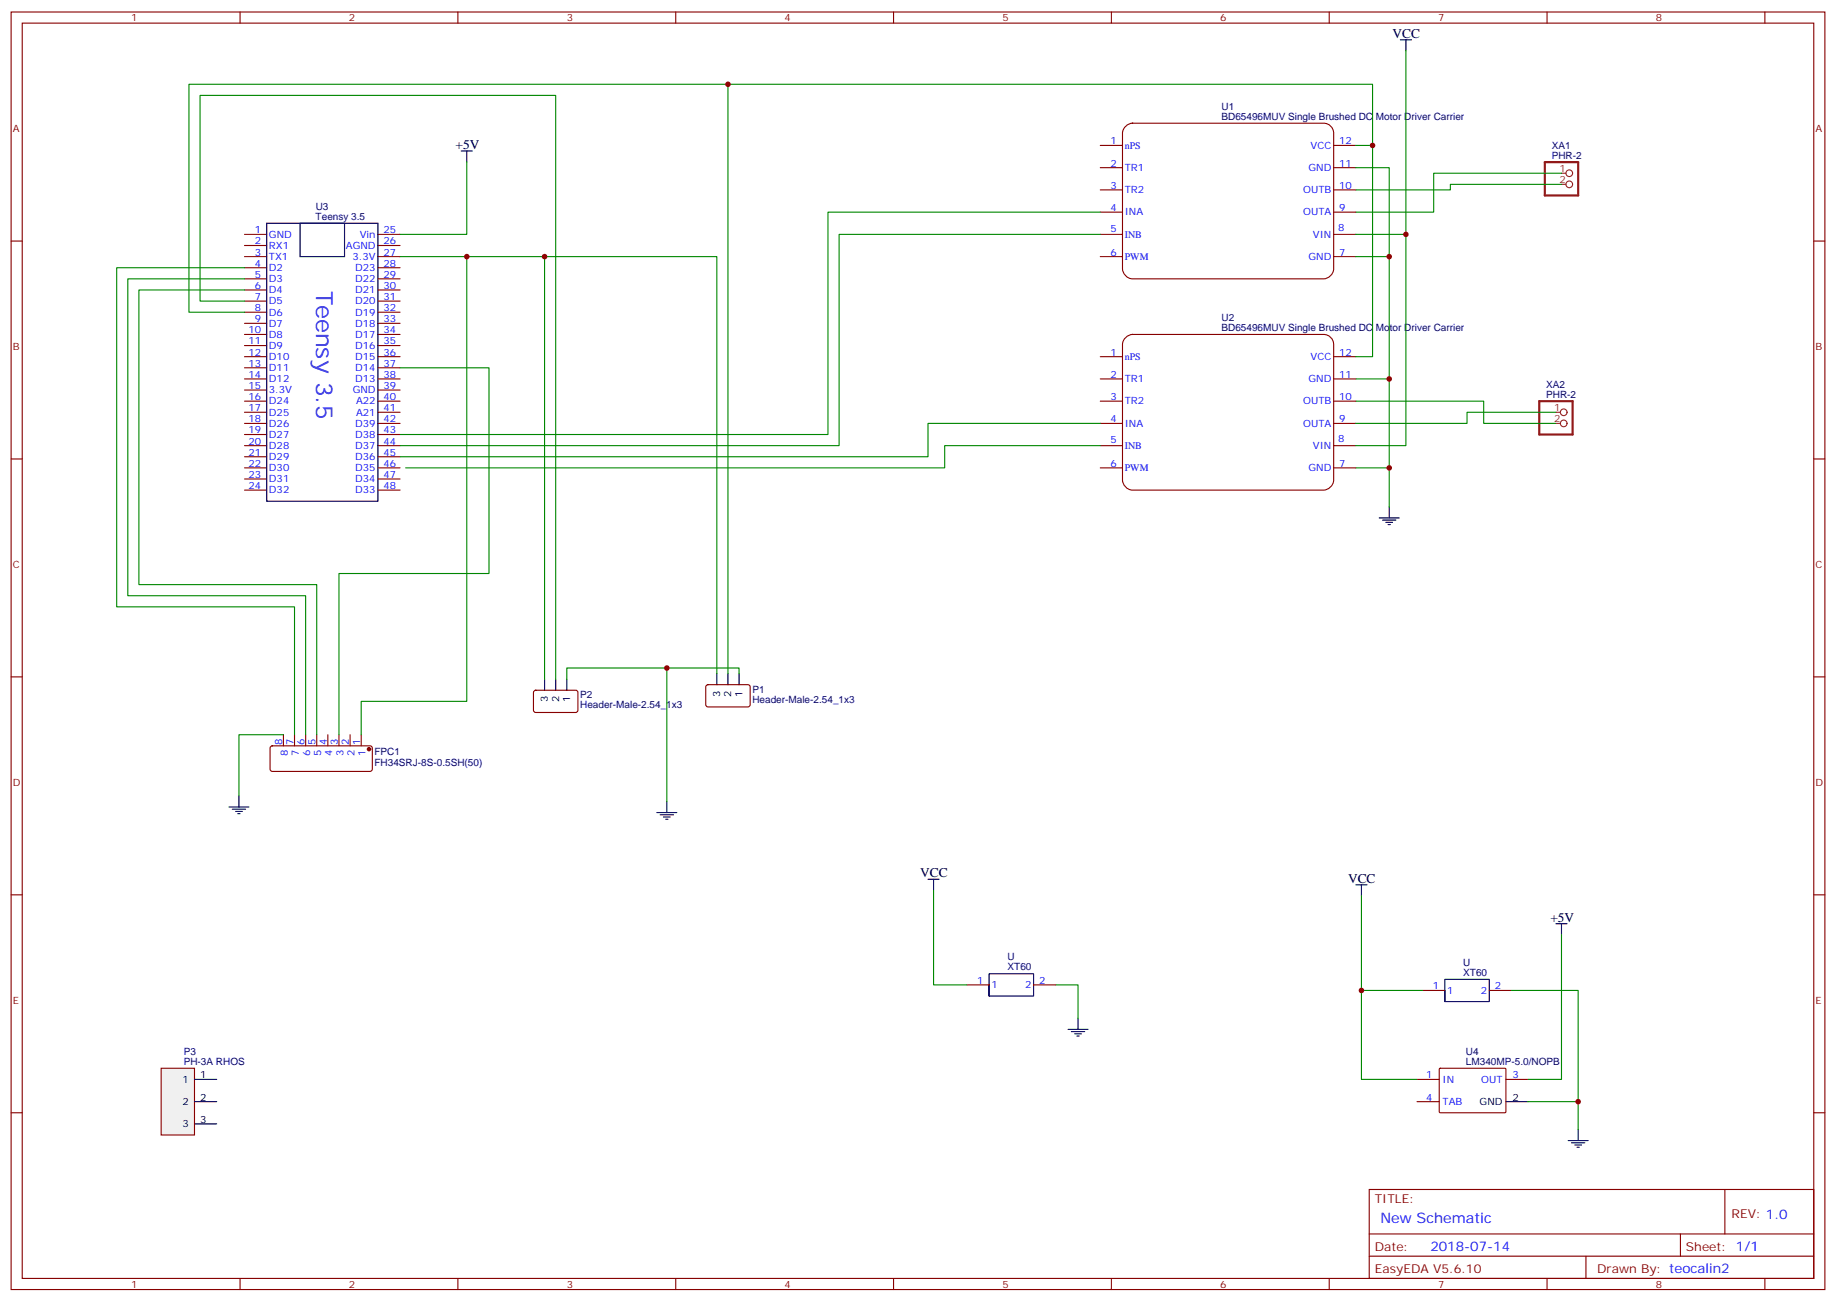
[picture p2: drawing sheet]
<svg xmlns="http://www.w3.org/2000/svg" width="583mm" height="413mm" viewBox="0 0 583 413" stroke-linecap="round" stroke-linejoin="round" font-family="sans-serif">
<g fill="none" stroke="#870000" stroke-width=".35">
<path d="M3.5 3.8h575.8v405.4h-575.8zM7.1 7.3h568.6v398.3h-568.6zM76.2 3.8v3.5M145.3 3.8v3.5M214.5 3.8v3.5M283.6 3.8v3.5M352.8 3.8v3.5M421.9 3.8v3.5M491.1 3.8v3.5M560.2 3.8v3.5M3.5 76.5h3.6M575.7 76.5h3.6"/>
<path d="M3.5 145.6h3.6M575.7 145.6h3.6M3.5 214.8h3.6M575.7 214.8h3.6M3.5 283.9h3.6M575.7 283.9h3.6M3.5 353.1h3.6M575.7 353.1h3.6M434.6 377.4h141.1v28.2h-141.1zM547.5 377.4v14.1M434.6 391.5h141.1M434.6 398.6h141.1"/>
<path d="M503.4 398.6v7M533.4 391.5v7.1M76.2 405.6v3.6M145.3 405.6v3.6M214.5 405.6v3.6M283.6 405.6v3.6M352.8 405.6v3.6M421.9 405.6v3.6M491.1 405.6v3.6M560.2 405.6v3.6"/>
</g>
<path d="M357.1 40.3a3.4 3.4 0 0 1 2.4-1.2h60.7a3.2 3.2 0 0 1 3.1 3.2v43a3.4 3.4 0 0 1-3.1 3.2h-60.7a3.4 3.4 0 0 1-3.2-3.2v-43l.1-.8z" fill="#fff" stroke="#870000" stroke-width=".35"/>
<path d="M349.2 46.1h7.1M349.2 53.2h7.1M423.3 46.1h7.1M423.3 53.2h7.1M349.2 60.3h7.1M349.2 67.3h7.1M349.2 74.4h7.1M423.3 60.3h7.1M423.3 67.3h7.1M423.3 74.4h7.1M349.2 81.4h7.1M423.3 81.4h7.1" fill="none" stroke="#870000" stroke-width=".35"/>
<path d="M357.1 107.3a3.4 3.4 0 0 1 2.4-1.2h60.7a3.2 3.2 0 0 1 3.1 3.2v43a3.4 3.4 0 0 1-3.1 3.2h-60.7a3.4 3.4 0 0 1-3.2-3.2v-43l.1-.7z" fill="#fff" stroke="#870000" stroke-width=".35"/>
<g fill="none" stroke="#870000" stroke-width=".35">
<path d="M77.6 74.4h7.1M77.6 77.9h7.1M119.9 74.4h7.1M119.9 77.9h7.1M77.6 81.4h7.1M77.6 84.9h7.1M77.6 88.5h7.1M77.6 92h7.1M77.6 95.5h7.1M77.6 99.1h7.1M119.9 81.4h7.1M119.9 84.9h7.1"/>
<path d="M119.9 88.5h7.1M119.9 92h7.1M119.9 95.5h7.1M119.9 99.1h7.1M77.6 113.2h7.1M77.6 102.6h7.1M77.6 106.1h7.1M77.6 109.6h7.1M77.6 116.7h7.1M119.9 113.2h7.1M119.9 102.6h7.1M119.9 106.1h7.1"/>
<path d="M119.9 109.6h7.1M119.9 116.7h7.1M349.2 113.2h7.1M423.3 113.2h7.1M77.6 120.2h7.1M77.6 127.3h7.1M77.6 134.3h7.1M77.6 123.8h7.1M77.6 130.8h7.1M77.6 137.9h7.1M119.9 120.2h7.1M119.9 127.3h7.1"/>
<path d="M119.9 134.3h7.1M119.9 123.8h7.1M119.9 130.8h7.1M119.9 137.9h7.1M349.2 120.2h7.1M349.2 127.3h7.1M349.2 134.3h7.1M423.3 120.2h7.1M423.3 127.3h7.1M423.3 134.3h7.1M77.6 141.4h7.1M77.6 148.4h7.1"/>
<path d="M77.6 144.9h7.1M77.6 152h7.1M77.6 155.5h7.1M119.9 141.4h7.1M119.9 148.4h7.1M119.9 144.9h7.1M119.9 152h7.1M119.9 155.5h7.1M349.2 141.4h7.1M349.2 148.4h7.1M423.3 141.4h7.1M423.3 148.4h7.1"/>
<path d="M169.6 219.2l.4-.2 13 .1 .4 .6v5.9l-.7 .5-12.9-.1-.5-.6v-5.7zM224.2 217.4l.5-.2 13 .1 .4 .6v6l-.7 .4-13-.1-.4-.6v-5.7zM86 236.8l.4-.2 31.3 .1 .5 .6v6.8l-.3 .5-.4 .2h-31.1l-.5-.3-.2-.4v-6.8zM90 233.1v3.5M93.5 233.1v3.5M97 233.1v3.5M100.5 233.1v3.5M104.1 233.1v3.5M107.6 233.1v3.5M111.1 233.1v3.5M114.7 233.1v3.5"/>
</g>
<path d="M84.7 70.8h35.2v88.2h-35.2zM95.2 70.8h14.2v10.6h-14.2zM172.9 215.5v3.5M176.4 215.5v3.5M179.9 215.5v3.5M227.5 213.7v3.5M231.1 213.7v3.5M234.6 213.7v3.5" fill="none" stroke="#000" stroke-width=".35"/>
<circle cx="117.1" cy="237.7" r=".53" fill="#870000" stroke="#870000" stroke-width=".35"/>
<path d="M490.4 51.4h10.5v10.6h-10.5zM488.6 127.3h10.6v10.6h-10.6z" fill="none" stroke="#8c2424" stroke-width=".71"/>
<g fill="none" stroke="#8c2424" stroke-width=".35">
<path d="M495.7 55h1.4M495.7 58.5h1.4M493.9 130.8h1.4M493.9 134.3h1.4"/>
<circle cx="498.1" cy="55" r="1.06"/>
<circle cx="498.1" cy="58.5" r="1.06"/>
<circle cx="496.4" cy="130.8" r="1.06"/>
<circle cx="496.4" cy="134.3" r="1.06"/>
</g>
<path d="M51.2 338.9h10.5v21.2h-10.5z" fill="#f0f0f0" stroke="#870000" stroke-width=".35"/>
<g fill="none" stroke="#000" stroke-width=".35">
<path d="M444.5 12.6h3.5M446.3 12.6v3.6M146.4 47.9h3.5M148.2 47.9v3.5M437.8 164.3h6.3M438.9 165h4.2M439.9 165.7h2.1M440.6 166.4h.7M441 160.8v3.5M72.7 256h6.3M73.7 256.8h4.3M74.8 257.5h2.1"/>
<path d="M75.5 258.2h.7M75.8 252.5v3.5M208.5 257.8h6.3M209.5 258.5h4.3M210.6 259.2h2.1M211.3 259.9h.7M211.7 254.3v3.5M294.6 279h3.5M296.3 279v3.5M430.4 280.7h3.5M432.2 280.7v3.6M493.9 293.1h3.5"/>
<path d="M495.7 293.1v3.5M314 312.5v3.5h14.1v-7h-14.1v7M458.6 314.3v3.5h14.1v-7.1h-14.1v7.1M339 326.6h6.4M340.1 327.3h4.2M341.1 328h2.2M341.8 328.7h.7M342.2 323.1v3.5M61.7 342.5h7.1M61.7 349.5h7.1M61.7 356.6h7.1M478 349.5h7.1"/>
<path d="M500.9 358.4v3.5M497.8 361.9h6.3M498.8 362.6h4.3M499.9 363.3h2.1M500.6 364h.7"/>
</g>
<path d="M306.9 312.5h7.1M328.1 312.5h7M451.6 314.3h7M472.7 314.3h7.1M456.9 339.1l.3-.2 20.6 .1 .2 .3v13.6l-.3 .2-20.7-.1-.2-.3zM449.8 342.5h7M449.8 349.5h7M478 342.5h7.1" fill="none" stroke="#870000" stroke-width=".35"/>
<g fill="none" stroke="#008700" stroke-width=".35">
<path d="M446.3 16.2v58.2h-15.9M231.1 26.7h204.6v19.4h-5.3M148.2 51.4v23h-21.2M430.4 53.2h10.6v107.6M435.7 46.1v67.1h-5.3M495.7 55h-40.6v12.3h-24.7M495.7 58.5h-35.3v1.8h-30M349.2 67.3h-86.4v70.6h-135.8M349.2 74.4h-82.9v67h-139.3M446.3 74.4v67h-15.9M77.6 84.9h-40.6v107.6h56.5v40.6M77.6 88.5h-37v100.5h56.4v44.1"/>
<path d="M77.6 92h-33.5v93.5h56.4v47.6M77.6 95.5h-14.1v-65.2h112.9v185.2M77.6 99.1h-17.6v-72.4h171.1v187M127 81.4h21.2v141.1h-33.5v10.6M148.2 81.4h24.7v134.1M172.9 81.4h54.6v132.3M430.4 81.4h10.6M127 116.7h28.2v65.3h-47.6v51.1M349.2 134.3h-54.6v10.6h-167.6M430.4 127.3h40.6v7h22.9M430.4 120.2h10.6M493.9 130.8h-28.2v3.5h-35.3"/>
<path d="M349.2 141.4h-49.3v7h-171.1M430.4 148.4h10.6M179.9 215.5v-3.6h31.8v42.4M211.7 211.9h22.9v1.8M90 233.1h-14.2v19.4M296.3 282.5v30h10.6M432.2 284.3v30M495.7 296.6v45.9h-10.6M335.1 312.5h7.1v10.6M451.6 314.3h-19.4v28.2h17.6M479.8 314.3h21.1v35.2h-15.8M500.9 349.5v8.9"/>
</g>
<g fill="#c00">
<circle cx="441" cy="81.4" r=".88"/>
<circle cx="446.3" cy="74.4" r=".88"/>
<circle cx="435.7" cy="46.1" r=".88"/>
<circle cx="172.9" cy="81.4" r=".88"/>
<circle cx="148.2" cy="81.4" r=".88"/>
<circle cx="500.9" cy="349.5" r=".88"/>
<circle cx="211.7" cy="211.9" r=".88"/>
<circle cx="432.2" cy="314.3" r=".88"/>
<circle cx="231.1" cy="26.7" r=".88"/>
<circle cx="441" cy="120.2" r=".88"/>
<circle cx="441" cy="148.4" r=".88"/>
</g>
<text font-size="7.4" fill="#00f" x="100.4" y="92.2" transform="rotate(90 100.4 92.2)">Teensy 3.5</text>
<text font-size="4.6" fill="#00f" x="438.1" y="388">New Schematic</text>
<g font-size="4.2">
<text x="442" y="11.9">VCC</text>
<text x="144.6" y="47.2">+5V</text>
<text x="292.1" y="278.3">VCC</text>
<text x="427.9" y="280">VCC</text>
<text x="492.1" y="292.4">+5V</text>
</g>
<text font-size="4.2" fill="#00f" x="454" y="396.8">2018-07-14</text>
<g font-size="3.9" fill="#800">
<text x="436.4" y="381.6">TITLE:</text>
<text x="549.6" y="386.6">REV: 1.0</text>
<text x="436.4" y="396.8">Date:</text>
<text x="535.2" y="396.8">Sheet: 1/1</text>
<text x="436.4" y="403.9">EasyEDA V5.6.10</text>
<text x="506.9" y="403.9">Drawn By: teocalin2</text>
</g>
<g font-size="3.2" fill="#800">
<text x="41.6" y="6.8">1</text>
<text x="110.8" y="6.8">2</text>
<text x="179.9" y="6.8">3</text>
<text x="249.1" y="6.8">4</text>
<text x="318.2" y="6.8">5</text>
<text x="387.3" y="6.8">6</text>
<text x="456.5" y="6.8">7</text>
<text x="525.6" y="6.8">8</text>
<text x="4.1" y="41.9">A</text>
<text x="576.3" y="41.9">A</text>
<text x="4.1" y="111.1">B</text>
<text x="576.3" y="111.1">B</text>
<text x="4.1" y="180.2">C</text>
<text x="576.3" y="180.2">C</text>
<text x="4.1" y="249.3">D</text>
<text x="576.3" y="249.3">D</text>
<text x="4.1" y="318.5">E</text>
<text x="576.3" y="318.5">E</text>
<text x="41.6" y="408.6">1</text>
<text x="110.8" y="408.6">2</text>
<text x="179.9" y="408.6">3</text>
<text x="249.1" y="408.6">4</text>
<text x="318.2" y="408.6">5</text>
<text x="387.3" y="408.6">6</text>
<text x="456.5" y="408.6">7</text>
<text x="525.6" y="408.6">8</text>
</g>
<g font-size="3.2" fill="#000080">
<text x="387.7" y="34.8">U1</text>
<text x="387.7" y="38">BD65496MUV Single Brushed DC Motor Driver Carrier</text>
<text x="492.5" y="47.1">XA1</text>
<text x="492.5" y="50.4">PHR-2</text>
<text x="100.2" y="69.8">Teensy 3.5</text>
<text x="100.2" y="66.5">U3</text>
<text x="387.7" y="101.8">U2</text>
<text x="387.7" y="105.1">BD65496MUV Single Brushed DC Motor Driver Carrier</text>
<text x="490.8" y="123">XA2</text>
<text x="490.8" y="126.2">PHR-2</text>
<text x="184.1" y="221.5">P2</text>
<text x="238.8" y="219.7">P1</text>
<text x="184.1" y="224.7">Header-Male-2.54_1x3</text>
<text x="238.8" y="223">Header-Male-2.54_1x3</text>
<text x="118.9" y="239.7">FPC1</text>
<text x="118.9" y="242.9">FH34SRJ-8S-0.5SH(50)</text>
<text x="319.8" y="304.7">U</text>
<text x="319.8" y="307.9">XT60</text>
<text x="464.5" y="309.7">XT60</text>
<text x="464.5" y="306.4">U</text>
<text x="58.3" y="334.6">P3</text>
<text x="465.3" y="334.6">U4</text>
<text x="58.3" y="337.9">PH-3A RHOS</text>
<text x="465.3" y="337.9">LM340MP-5.0/NOPB</text>
</g>
<g font-size="3.2" fill="#00f">
<text x="352.5" y="45.8">1</text>
<text x="357" y="47.2">nPS</text>
<text x="416" y="47.2">VCC</text>
<text x="425.1" y="45.8">12</text>
<text x="352.5" y="52.8">2</text>
<text x="425.1" y="52.8">11</text>
<text x="352.5" y="59.9">3</text>
<text x="357" y="54.3">TR1</text>
<text x="415.3" y="54.3">GND</text>
<text x="425.1" y="59.9">10</text>
<text x="357" y="61.3">TR2</text>
<text x="413.7" y="61.3">OUTB</text>
<text x="352.5" y="67">4</text>
<text x="357" y="68.4">INA</text>
<text x="413.7" y="68.4">OUTA</text>
<text x="425.1" y="67">9</text>
<text x="80.9" y="74">1</text>
<text x="80.9" y="77.5">2</text>
<text x="85.4" y="75.4">GND</text>
<text x="114.2" y="75.4">Vin</text>
<text x="121.7" y="74">25</text>
<text x="121.7" y="77.5">26</text>
<text x="352.5" y="73.5">5</text>
<text x="357" y="75.4">INB</text>
<text x="416.8" y="75.4">VIN</text>
<text x="424.8" y="73.2">8</text>
<text x="80.9" y="81.1">3</text>
<text x="85.4" y="79">RX1</text>
<text x="85.4" y="82.5">TX1</text>
<text x="109.8" y="79">AGND</text>
<text x="111.9" y="82.5">3.3V</text>
<text x="121.7" y="81.1">27</text>
<text x="352.5" y="81.1">6</text>
<text x="357" y="82.5">PWM</text>
<text x="415.3" y="82.5">GND</text>
<text x="425.1" y="81.1">7</text>
<text x="80.9" y="84.6">4</text>
<text x="80.9" y="88.1">5</text>
<text x="85.4" y="86">D2</text>
<text x="85.4" y="89.5">D3</text>
<text x="112.8" y="86">D23</text>
<text x="112.8" y="89.5">D22</text>
<text x="121.7" y="84.6">28</text>
<text x="121.7" y="88.1">29</text>
<text x="80.9" y="91.7">6</text>
<text x="80.9" y="95.2">7</text>
<text x="85.4" y="93.1">D4</text>
<text x="112.8" y="93.1">D21</text>
<text x="121.7" y="91.7">30</text>
<text x="121.7" y="95.2">31</text>
<text x="80.9" y="98.7">8</text>
<text x="85.4" y="96.6">D5</text>
<text x="85.4" y="100.1">D6</text>
<text x="112.8" y="96.6">D20</text>
<text x="112.8" y="100.1">D19</text>
<text x="121.7" y="98.7">32</text>
<text x="78.9" y="105.8">10</text>
<text x="80.9" y="102.2">9</text>
<text x="85.4" y="103.6">D7</text>
<text x="85.4" y="107.2">D8</text>
<text x="112.8" y="103.6">D18</text>
<text x="112.8" y="107.2">D17</text>
<text x="121.7" y="102.2">33</text>
<text x="121.7" y="105.8">34</text>
<text x="78.9" y="109.3">11</text>
<text x="78.9" y="112.8">12</text>
<text x="85.4" y="110.7">D9</text>
<text x="112.8" y="110.7">D16</text>
<text x="121.7" y="109.3">35</text>
<text x="121.7" y="112.8">36</text>
<text x="352.5" y="112.8">1</text>
<text x="425.1" y="112.8">12</text>
<text x="78.9" y="116.3">13</text>
<text x="78.9" y="119.9">14</text>
<text x="85.4" y="114.2">D10</text>
<text x="85.4" y="117.8">D11</text>
<text x="112.8" y="114.2">D15</text>
<text x="112.8" y="117.8">D14</text>
<text x="121.7" y="116.3">37</text>
<text x="121.7" y="119.9">38</text>
<text x="352.5" y="119.9">2</text>
<text x="357" y="114.2">nPS</text>
<text x="416" y="114.2">VCC</text>
<text x="425.1" y="119.9">11</text>
<text x="78.9" y="123.4">15</text>
<text x="85.4" y="121.3">D12</text>
<text x="85.4" y="124.8">3.3V</text>
<text x="112" y="124.8">GND</text>
<text x="112.8" y="121.3">D13</text>
<text x="121.7" y="123.4">39</text>
<text x="357" y="121.3">TR1</text>
<text x="415.3" y="121.3">GND</text>
<text x="78.9" y="126.9">16</text>
<text x="78.9" y="130.5">17</text>
<text x="85.4" y="128.3">D24</text>
<text x="85.4" y="131.9">D25</text>
<text x="113" y="128.3">A22</text>
<text x="113" y="131.9">A21</text>
<text x="121.7" y="126.9">40</text>
<text x="121.7" y="130.5">41</text>
<text x="352.5" y="126.9">3</text>
<text x="357" y="128.3">TR2</text>
<text x="413.7" y="128.3">OUTB</text>
<text x="425.1" y="126.9">10</text>
<text x="78.9" y="134">18</text>
<text x="78.9" y="137.5">19</text>
<text x="85.4" y="135.4">D26</text>
<text x="112.8" y="135.4">D39</text>
<text x="121.7" y="134">42</text>
<text x="121.7" y="137.5">43</text>
<text x="352.5" y="134">4</text>
<text x="357" y="135.4">INA</text>
<text x="413.7" y="135.4">OUTA</text>
<text x="425.1" y="134">9</text>
<text x="78.9" y="141">20</text>
<text x="85.4" y="138.9">D27</text>
<text x="85.4" y="142.5">D28</text>
<text x="112.8" y="138.9">D38</text>
<text x="112.8" y="142.5">D37</text>
<text x="121.7" y="141">44</text>
<text x="352.5" y="140.5">5</text>
<text x="357" y="142.5">INB</text>
<text x="416.8" y="142.5">VIN</text>
<text x="424.8" y="140.2">8</text>
<text x="78.9" y="144.6">21</text>
<text x="78.9" y="148.1">22</text>
<text x="85.4" y="146">D29</text>
<text x="85.4" y="149.5">D30</text>
<text x="112.8" y="146">D36</text>
<text x="112.8" y="149.5">D35</text>
<text x="121.7" y="144.6">45</text>
<text x="121.7" y="148.1">46</text>
<text x="352.5" y="148.1">6</text>
<text x="357" y="149.5">PWM</text>
<text x="415.3" y="149.5">GND</text>
<text x="425.1" y="148.1">7</text>
<text x="78.9" y="151.6">23</text>
<text x="78.9" y="155.2">24</text>
<text x="85.4" y="153">D31</text>
<text x="112.8" y="153">D34</text>
<text x="121.7" y="151.6">47</text>
<text x="121.7" y="155.2">48</text>
<text x="85.4" y="156.6">D32</text>
<text x="112.8" y="156.6">D33</text>
<text x="89.6" y="236.5" transform="rotate(-90 89.6 236.5)">8</text>
<text x="91.4" y="240" transform="rotate(-90 91.4 240)">8</text>
<text x="93.1" y="236.5" transform="rotate(-90 93.1 236.5)">7</text>
<text x="94.9" y="240" transform="rotate(-90 94.9 240)">7</text>
<text x="96.7" y="236.5" transform="rotate(-90 96.7 236.5)">6</text>
<text x="98.4" y="240" transform="rotate(-90 98.4 240)">6</text>
<text x="100.2" y="236.5" transform="rotate(-90 100.2 236.5)">5</text>
<text x="102" y="240" transform="rotate(-90 102 240)">5</text>
<text x="103.7" y="236.5" transform="rotate(-90 103.7 236.5)">4</text>
<text x="105.5" y="240" transform="rotate(-90 105.5 240)">4</text>
<text x="107.2" y="236.5" transform="rotate(-90 107.2 236.5)">3</text>
<text x="109" y="240" transform="rotate(-90 109 240)">3</text>
<text x="110.8" y="236.5" transform="rotate(-90 110.8 236.5)">2</text>
<text x="112.5" y="240" transform="rotate(-90 112.5 240)">2</text>
<text x="114.3" y="236.5" transform="rotate(-90 114.3 236.5)">1</text>
<text x="116.1" y="240" transform="rotate(-90 116.1 240)">1</text>
<text x="310.2" y="312.1">1</text>
<text x="314.7" y="313.5">1</text>
<text x="325.4" y="313.5">2</text>
<text x="329.8" y="312.1">2</text>
<text x="454.8" y="313.9">1</text>
<text x="459.3" y="315.3">1</text>
<text x="470" y="315.3">2</text>
<text x="474.5" y="313.9">2</text>
<text x="452.7" y="342.1">1</text>
<text x="457.9" y="343.5">IN</text>
<text x="470.2" y="343.5">OUT</text>
<text x="480.1" y="342.1">3</text>
<text x="452.7" y="349.2">4</text>
<text x="457.9" y="350.6">TAB</text>
</g>
<g font-size="3.2" fill="#8d2323">
<text x="495" y="54.6">1</text>
<text x="495" y="58.1">2</text>
<text x="493.3" y="130.5">1</text>
<text x="493.3" y="134">2</text>
</g>
<g font-size="3.2">
<text x="228.6" y="221" transform="rotate(-90 228.6 221)">3</text>
<text x="232.1" y="221" transform="rotate(-90 232.1 221)">2</text>
<text x="235.7" y="221" transform="rotate(-90 235.7 221)">1</text>
<text x="173.9" y="222.8" transform="rotate(-90 173.9 222.8)">3</text>
<text x="177.4" y="222.8" transform="rotate(-90 177.4 222.8)">2</text>
<text x="181" y="222.8" transform="rotate(-90 181 222.8)">1</text>
<text x="58" y="343.5">1</text>
<text x="63.5" y="342.1">1</text>
<text x="58" y="350.6">2</text>
<text x="63.5" y="349.2">2</text>
<text x="469.7" y="350.6">GND</text>
<text x="480.1" y="349.2">2</text>
<text x="58" y="357.6">3</text>
<text x="63.5" y="356.2">3</text>
</g>
</svg>
